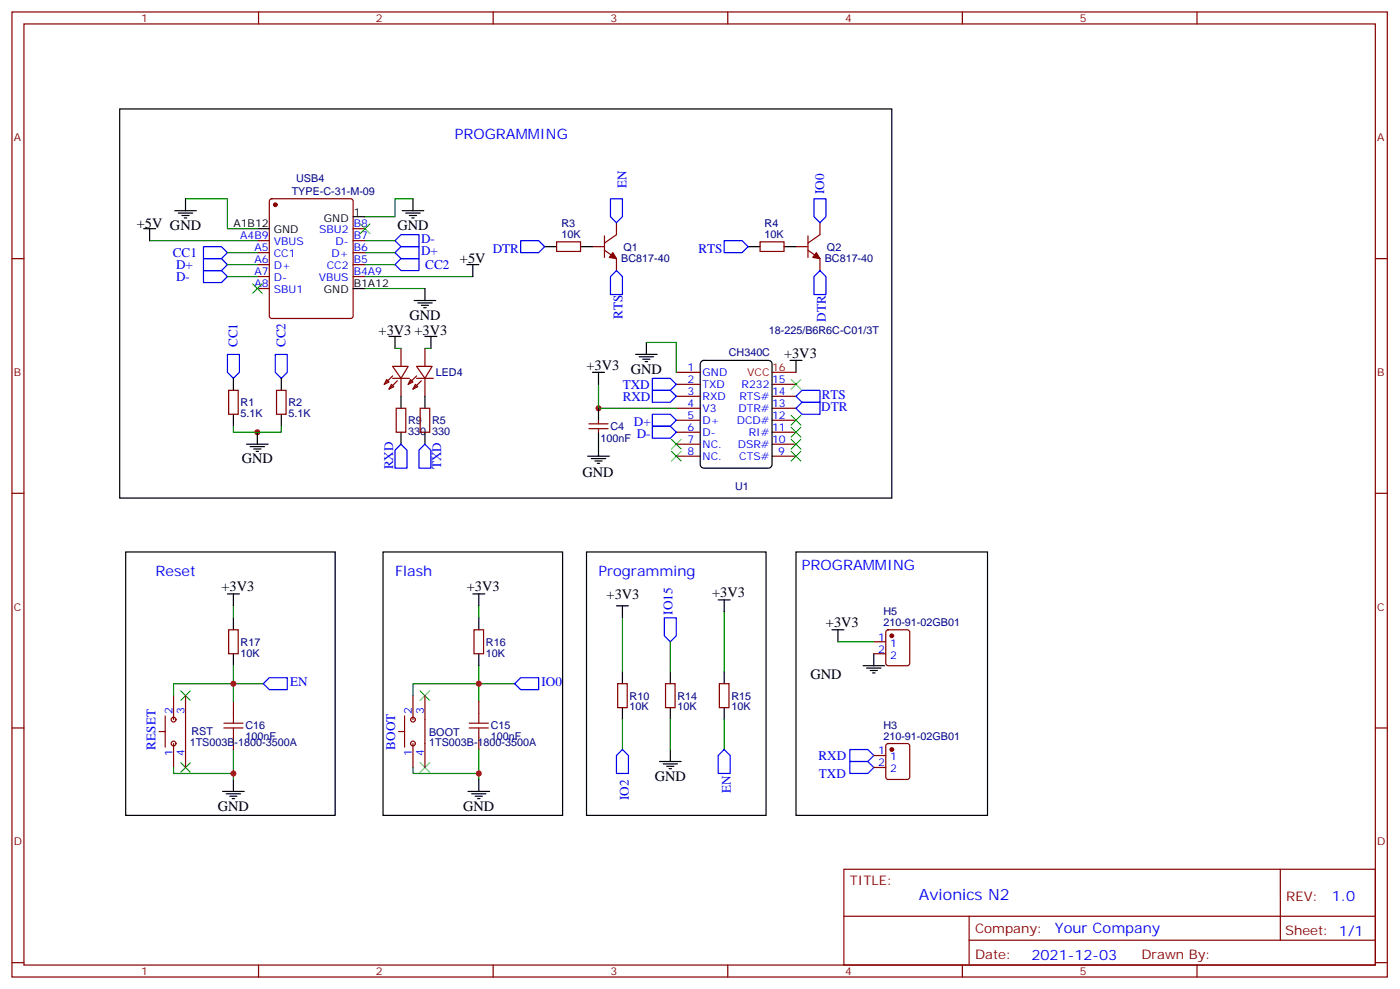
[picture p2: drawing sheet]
<svg xmlns="http://www.w3.org/2000/svg" width="413mm" height="291mm" viewBox="0 0 413 291" stroke-linecap="round" stroke-linejoin="round" font-family="sans-serif">
<g fill="none" stroke="#870000" stroke-width=".35">
<path d="M3.5 3.5h405.4v284.4h-405.4zM7.1 7.1h398.2v277.2h-398.2zM76.2 3.5v3.6M145.3 3.5v3.6M214.5 3.5v3.6M283.6 3.5v3.6M352.8 3.5v3.6M3.5 76.2h3.6M405.3 76.2h3.6M3.5 145.3h3.6M405.3 145.3h3.6M67.4 185.6h2.8v7h-2.8z"/>
<path d="M139.7 185.6h2.8v7h-2.8zM257.5 189.1h3.6M257.5 192.6h3.6M261.3 185.8l.5-.2h5.6l.7 .4v9.4l-.5 .7h-5.8l-.7-.4v-9.4zM3.5 214.5h3.6M46.9 215.5h1.8M48.7 211v9.1M51.2 205v7M51.2 219.1v7M54.7 205v21.1M68.8 206.7v3.6M68.8 217.3v3.5"/>
<path d="M117.5 215.5h1.7M119.2 211v9.1M121.7 205v7M121.7 219.1v7M125.2 205v21.1M141.1 206.7v3.6M141.1 217.3v3.5M182 201.4h2.9v7.1h-2.9zM196.1 201.4h2.9v7.1h-2.9zM212 201.4h2.8v7.1h-2.8zM261.3 219.3l.5-.2h5.6l.7 .4v9.5l-.5 .6-5.8 .1-.7-.5v-9.4zM405.3 214.5h3.6"/>
<path d="M257.5 222.6h3.6M257.5 226.1h3.6M248.7 256.1h156.6v28.2h-156.6zM377.3 256.1v20.9M248.7 270h156.5M285.6 277h119.6M285.6 270v14.1M3.5 283.6h3.6M76.2 284.3v3.6M145.3 284.3v3.6M214.5 284.3v3.6M283.6 284.3v3.6"/>
<path d="M352.8 284.3v3.6M405.3 283.6h3.6"/>
<circle cx="51.2" cy="219.1" r=".71"/>
<circle cx="51.2" cy="212" r=".71"/>
<circle cx="121.7" cy="212" r=".71"/>
<circle cx="121.7" cy="219.1" r=".71"/>
</g>
<path d="M53.3 203.6l2.8 2.8M56.1 203.6l-2.8 2.8M123.8 203.6l2.8 2.8M126.6 203.6l-2.8 2.8M53.3 224.7l2.8 2.8M56.1 224.7l-2.8 2.8M123.8 224.7l2.8 2.8M126.6 224.7l-2.8 2.8" fill="none" stroke="#3c3" stroke-width=".35"/>
<g fill="none" stroke="#008700" stroke-width=".35">
<path d="M68.8 178.5v3.5M141.1 178.5v3.5M68.8 196.1v10.6M141.1 196.1v10.6M183.4 182v15.9M197.6 189.1v8.8M213.4 180.3v17.6M246.9 189.1h10.6M77.6 201.4h-26.4v3.6M151.7 201.4h-30v3.6M183.4 212v8.8M197.6 212v8.8"/>
<path d="M213.4 212v8.8M51.2 226.1v1.8h17.6v1.8M68.8 220.8v7.1M141.1 220.8v7.1h-19.4v-1.8M141.1 227.9v1.8"/>
</g>
<path d="M66 213.1h5.6M66 214.5h5.6M68.8 210.3v2.8M68.8 214.5v2.8M138.3 213.1h5.6M138.3 214.5h5.6M141.1 210.3v2.8M141.1 214.5v2.8" fill="none" stroke="#a10000" stroke-width=".35"/>
<g fill="none" stroke="#000" stroke-width=".35">
<path d="M37 162.6h61.8v77.6h-61.8zM67 175h3.6M68.8 175v3.5M112.9 162.6h52.9v77.6h-52.9zM139.3 175h3.6M141.1 175v3.5M172.9 162.6h52.9v77.6h-52.9zM181.7 178.5h3.5M183.4 178.5v3.5M211.7 176.7h3.5M213.4 176.7v3.6M234.6 162.6h56.4v77.6h-56.4z"/>
<path d="M68.8 182v3.6M68.8 192.6v3.5M141.1 182v3.6M141.1 192.6v3.5M183.4 197.9v3.5M197.6 197.9v3.5M213.4 197.9v3.5M245.2 185.6h3.5M246.9 185.6v3.5M254.4 196.1h6.3M255.4 196.9h4.2M256.5 197.6h2.1"/>
<path d="M257.2 198.3h.7M257.5 192.6v3.5M183.4 208.5v3.5M197.6 208.5v3.5M213.4 208.5v3.5M65.6 233.2h6.4M66.7 233.9h4.2M67.7 234.6h2.1M68.4 235.3h.7M68.8 229.7v3.5M137.9 233.2h6.4M139 233.9h4.2"/>
<path d="M140.1 234.6h2.1M140.8 235.3h.7M141.1 229.7v3.5M194.4 224.4h6.3M195.4 225.1h4.3M196.5 225.8h2.1M197.2 226.5h.7M197.6 220.8v3.6"/>
</g>
<path d="M153.5 199.7h5.2v3.5h-5.2l-1.8-1.8zM195.8 182h3.5v5.3l-1.7 1.8-1.8-1.8zM77.6 201.4l1.8-1.7h5.3v3.5h-5.3zM183.4 220.8l1.8 1.8v5.3h-3.5v-5.3zM213.4 220.8l1.8 1.8v5.3h-3.5v-5.3zM250.5 224.4h5.3l1.7 1.7-1.7 1.8h-5.3zM250.5 220.8h5.3l1.7 1.8-1.7 1.8h-5.3z" fill="none" stroke="#00f" stroke-width=".35"/>
<g fill="#870000" stroke="#870000" stroke-width=".35">
<circle cx="262.8" cy="220.8" r=".53"/>
<circle cx="262.8" cy="187.3" r=".53"/>
</g>
<g fill="#c00">
<circle cx="68.8" cy="227.9" r=".88"/>
<circle cx="141.1" cy="227.9" r=".88"/>
<circle cx="141.1" cy="201.4" r=".88"/>
<circle cx="68.8" cy="201.4" r=".88"/>
<circle cx="75.8" cy="127.4" r=".88"/>
<circle cx="176.4" cy="120.3" r=".88"/>
</g>
<path d="M227.5 109.7h7.1" fill="none" stroke="#f00" stroke-width=".35"/>
<g fill="none" stroke="#870000" stroke-width=".35">
<path d="M79.6 58.8l.5-.2h23.3l.5 .2 .2 .5v33.8l-.3 .5-.4 .2h-23.3l-.5-.2-.2-.5v-33.8zM75.8 70.9h3.6M75.8 74.4h3.6M75.8 78h3.6M104.1 70.9h3.5M104.1 74.4h3.5M104.1 78h3.5M104.1 67.4h3.5M164 71.3h7.1v2.8h-7.1zM174.6 72.7h3.6M178.2 73.7l3.5 2.5v3.5M178.2 69.5v6.3"/>
<path d="M181.7 65.6v3.5l-3.5 2.5M224 71.3h7.1v2.8h-7.1zM234.6 72.7h3.5M238.1 73.7l3.6 2.5v3.5M238.1 69.5v6.3M241.7 65.6v3.5l-3.6 2.5M75.8 81.5h3.6M75.8 85h3.6M104.1 81.5h3.5M67.4 115h2.8v7.1h-2.8zM81.5 115h2.8v7.1h-2.8zM113.9 111.8l.8 .7-1.5 .7z"/>
<path d="M115.4 113.2l.7 .7-1.4 .8zM115.7 108h4.6l-2.1 3.5zM115.7 110.8l-2.5 2.4M115.7 111.5h4.9M117.1 112.2l-2.4 2.5M118.2 102.7v5.3M118.2 111.5v5.3M121 111.8l.7 .7-1.4 .7zM122.4 113.2l.7 .7-1.4 .8zM122.8 108h4.6l-2.2 3.5zM122.8 111.5h4.9M122.8 110.8l-2.5 2.4"/>
<path d="M124.2 112.2l-2.5 2.5M125.2 102.7v5.3M125.2 111.5v5.3M199.3 113.2h7.1M199.3 116.8h7.1M199.3 109.7h7.1M227.5 113.2h7.1M227.5 116.8h7.1M116.8 120.3h2.8v7.1h-2.8zM123.8 120.3h2.8v7.1h-2.8zM173.6 126.3h5.6M173.6 124.9h5.6"/>
<path d="M176.4 123.8v1.1M176.4 126.3v1.1M199.3 120.3h7.1M199.3 123.8h7.1M199.3 127.4h7.1M199.3 130.9h7.1M199.3 134.4h7.1M227.5 120.3h7.1M227.5 123.8h7.1M227.5 127.4h7.1M227.5 130.9h7.1M227.5 134.4h7.1"/>
</g>
<g fill="none" stroke="#000" stroke-width=".35">
<path d="M35.3 32.1h227.5v114.7h-227.5zM54.7 58.6v3.5M121.7 58.6v3.5M42.3 67.4h3.6M44.1 67.4v3.5M51.5 62.1h6.4M52.6 62.8h4.2M53.6 63.5h2.1M54.3 64.2h.7M75.8 67.4h3.6M104.1 63.9h3.5M118.5 62.1h6.4"/>
<path d="M119.6 62.8h4.2M120.6 63.5h2.2M121.4 64.2h.7M137.6 78h3.5M139.3 78v3.5M160.5 72.7h3.5M171.1 72.7h3.5M220.5 72.7h3.5M231.1 72.7h3.5M104.1 85h3.5M114.7 99.1h3.5M116.4 99.1v3.6"/>
<path d="M122.1 88.5h6.3M123.1 89.3h4.3M124.2 90h2.1M124.9 90.7h.7M125.2 85v3.5M125.2 99.1h3.6M127 99.1v3.6M68.8 111.5v3.5M82.9 111.5v3.5M118.2 116.8v3.5M125.2 116.8v3.5M174.6 109.7h3.6"/>
<path d="M176.4 109.7v3.5M187.3 104.4h6.4M188.4 105.1h4.2M189.4 105.8h2.2M190.1 106.5h.8M190.5 100.9v3.5M206.6 106.6l.8-.4h19.1l.8 .4 .2 .6v29.7l-.4 .8-.6 .2h-19.1l-.8-.4-.2-.6v-29.7zM232.8 106.2h3.6M234.6 106.2v3.5M68.8 122.1v3.5M72.7 130.9h6.3M73.7 131.6h4.3"/>
<path d="M74.8 132.3h2.1M75.5 133h.7M75.8 127.4v3.5M82.9 122.1v3.5M118.2 127.4v3.5M125.2 127.4v3.5M173.2 134.4h6.4M174.3 135.1h4.2M175.3 135.8h2.1M176 136.5h.7M176.4 120.3v3.5M176.4 127.4v7"/>
</g>
<g fill="#870000" stroke="#870000" stroke-width=".35">
<path d="M180.6 74.4l1.1 1.8-2.1-.4z"/>
<path d="M240.6 74.4l1.1 1.8-2.2-.4z"/>
<circle cx="81.1" cy="60.3" r=".53"/>
</g>
<g fill="none" stroke="#3c3" stroke-width=".35">
<path d="M106.2 66l2.8 2.8M109 66l-2.8 2.8M74.4 83.6l2.9 2.8M77.3 83.6l-2.9 2.8M233.2 111.8l2.8 2.9M236 111.8l-2.8 2.9M197.9 129.5l2.8 2.8M197.9 133l2.8 2.8M200.7 129.5l-2.8 2.8M200.7 133l-2.8 2.8M233.2 122.4l2.8 2.8M233.2 125.9l2.8 2.9"/>
<path d="M233.2 129.5l2.8 2.8M233.2 133l2.8 2.8M236 122.4l-2.8 2.8M236 125.9l-2.8 2.9M236 129.5l-2.8 2.8M236 133l-2.8 2.8"/>
</g>
<g fill="none" stroke="#00f" stroke-width=".35">
<path d="M179.9 58.6h3.5v5.3l-1.7 1.7-1.8-1.7zM239.9 58.6h3.5v5.3l-1.7 1.7-1.8-1.7zM60 76.2h5.3l1.7 1.8-1.7 1.7h-5.3zM60 79.7h5.3l1.7 1.8-1.7 1.8h-5.3zM60 72.7h5.3l1.7 1.7-1.7 1.8h-5.3zM116.4 70.9l1.8-1.8h5.3v3.6h-5.3zM116.4 74.4l1.8-1.7h5.3v3.5h-5.3zM116.4 78l1.8-1.8h5.3v3.5h-5.3zM153.5 70.9h5.2l1.8 1.8-1.8 1.7h-5.2zM181.7 79.7l1.7 1.8v5.3h-3.5v-5.3zM213.4 70.9h5.3l1.8 1.8-1.8 1.7h-5.3zM241.7 79.7l1.7 1.8v5.3h-3.5v-5.3z"/>
<path d="M67 104.4h3.6v5.3l-1.8 1.8-1.8-1.8zM81.1 104.4h3.6v5.3l-1.8 1.8-1.8-1.8zM192.3 111.5h5.3l1.7 1.7-1.7 1.8h-5.3zM192.3 115h5.3l1.7 1.8-1.7 1.7h-5.3zM234.6 116.8l1.8-1.8h5.3v3.5h-5.3zM118.2 130.9l1.7 1.7v5.3h-3.5v-5.3zM125.2 130.9l1.8 1.7v5.3h-3.5v-5.3zM192.3 122.1h5.3l1.7 1.7-1.7 1.8h-5.3zM192.3 125.6h5.3l1.7 1.8-1.7 1.7h-5.3zM234.6 120.3l1.8-1.8h5.3v3.6h-5.3z"/>
</g>
<g fill="none" stroke="#008700" stroke-width=".35">
<path d="M54.7 58.6h12.3v8.8h8.8M121.7 58.6h-5.3v5.3h-8.8M44.1 70.9h31.7M67 78h8.8M67 74.4h8.8M107.6 78h8.8M107.6 70.9h8.8M107.6 74.4h8.8M67 81.5h8.8M107.6 85h17.6M107.6 81.5h31.7M116.4 102.7h1.8"/>
<path d="M125.2 102.7h1.8M176.4 113.2v7.1h22.9M190.5 100.9h8.8v8.8M68.8 125.6v1.8h14.1v-1.8"/>
</g>
<text font-size="4.6" fill="#00f" x="270.8" y="265.1">Avionics N2</text>
<g font-size="4.2" fill="#00f">
<text x="134.1" y="40.9">PROGRAMMING</text>
<text x="236.4" y="167.9">PROGRAMMING</text>
<text x="45.9" y="169.7">Reset</text>
<text x="116.4" y="169.7">Flash</text>
<text x="176.4" y="169.7">Programming</text>
<text x="392.5" y="265.4">1.0</text>
<text x="310.9" y="274.9">Your Company</text>
<text x="304" y="282.7">2021-12-03</text>
</g>
<g font-size="4.2">
<text x="40.3" y="67.1">+5V GND</text>
<text x="117.1" y="67.7">GND</text>
<text x="135.6" y="77.6">+5V</text>
<text x="120.6" y="94.2">GND</text>
<text x="111.6" y="98.8">+3V3 +3V3</text>
<text x="231.1" y="105.5">+3V3</text>
<text x="172.9" y="109">+3V3</text>
<text x="185.9" y="110.1">GND</text>
<text x="71.3" y="136.5">GND</text>
<text x="171.7" y="140.5">GND</text>
<text x="65.3" y="174.3">+3V3</text>
<text x="137.6" y="174.3">+3V3</text>
<text x="178.8" y="176.4">+3V3</text>
<text x="209.9" y="176">+3V3</text>
<text x="243.4" y="184.9">+3V3</text>
<text x="238.8" y="200">GND</text>
<text x="193" y="230">GND</text>
<text x="64.2" y="238.8">GND</text>
<text x="136.5" y="238.8">GND</text>
</g>
<g font-size="3.9" fill="#00f">
<text x="184.7" y="55.4" transform="rotate(-90 184.7 55.4)">EN</text>
<text x="242.9" y="57.1" transform="rotate(-90 242.9 57.1)">IO0</text>
<text x="124.1" y="71.7">D-</text>
<text x="50.9" y="75.7">CC1</text>
<text x="124.1" y="75.2">D+</text>
<text x="145.2" y="74.4">DTR</text>
<text x="205.8" y="74.4">RTS</text>
<text x="51.9" y="79.3">D+</text>
<text x="51.9" y="82.8">D-</text>
<text x="125.3" y="79.2">CC2</text>
<text x="183.4" y="94" transform="rotate(-90 183.4 94)">RTS</text>
<text x="243.4" y="94.8" transform="rotate(-90 243.4 94.8)">DTR</text>
<text x="70" y="102.3" transform="rotate(-90 70 102.3)">CC1</text>
<text x="84.2" y="102.3" transform="rotate(-90 84.2 102.3)">CC2</text>
<text x="183.5" y="114.6">TXD</text>
<text x="183.5" y="118.1">RXD</text>
<text x="242.2" y="117.5">RTS</text>
<text x="186.8" y="125.5">D+</text>
<text x="242.1" y="121">DTR</text>
<text x="187.7" y="129.1">D-</text>
<text x="115.9" y="138.3" transform="rotate(-90 115.9 138.3)">RXD</text>
<text x="130" y="138.3" transform="rotate(-90 130 138.3)">TXD</text>
<text x="198.2" y="181.1" transform="rotate(-90 198.2 181.1)">IO15</text>
<text x="85.5" y="202.1">EN</text>
<text x="159.6" y="202.1">IO0</text>
<text x="45.9" y="220.8" transform="rotate(-90 45.9 220.8)">RESET</text>
<text x="116.4" y="220.8" transform="rotate(-90 116.4 220.8)">BOOT</text>
<text x="241.2" y="223.9">RXD</text>
<text x="215.4" y="233.6" transform="rotate(-90 215.4 233.6)">EN</text>
<text x="241.3" y="229.2">TXD</text>
<text x="185.3" y="235.8" transform="rotate(-90 185.3 235.8)">IO2</text>
</g>
<g font-size="3.9" fill="#800">
<text x="250.5" y="260.7">TITLE:</text>
<text x="379.1" y="265.4">REV:</text>
<text x="287.4" y="274.9">Company:</text>
<text x="378.7" y="275.5">Sheet: 1/1</text>
<text x="287.4" y="282.6">Date:</text>
<text x="336.4" y="282.7">Drawn By:</text>
</g>
<g font-size="3.2" fill="#800">
<text x="41.6" y="6.5">1</text>
<text x="110.8" y="6.5">2</text>
<text x="179.9" y="6.5">3</text>
<text x="249.1" y="6.5">4</text>
<text x="318.2" y="6.5">5</text>
<text x="4.1" y="41.6">A</text>
<text x="405.9" y="41.6">A</text>
<text x="4.1" y="110.8">B</text>
<text x="405.9" y="110.8">B</text>
<text x="4.1" y="179.9">C</text>
<text x="405.9" y="179.9">C</text>
<text x="4.1" y="249.1">D</text>
<text x="405.9" y="249.1">D</text>
<text x="41.6" y="287.3">1</text>
<text x="110.8" y="287.3">2</text>
<text x="179.9" y="287.3">3</text>
<text x="249.1" y="287.3">4</text>
<text x="318.2" y="287.3">5</text>
</g>
<g font-size="3.2" fill="#000080">
<text x="87.3" y="53.7">USB4</text>
<text x="86" y="57.5">TYPE-C-31-M-09</text>
<text x="165.5" y="70.2">10K</text>
<text x="165.5" y="67">R3</text>
<text x="225.3" y="70.2">10K</text>
<text x="225.4" y="67">R4</text>
<text x="183.1" y="77.1">BC817-40</text>
<text x="183.7" y="74">Q1</text>
<text x="243.1" y="77.1">BC817-40</text>
<text x="243.7" y="74">Q2</text>
<text x="226.6" y="98.5">18-225/B6R6C-C01/3T</text>
<text x="214.8" y="105">CH340C</text>
<text x="128.4" y="110.9">LED4</text>
<text x="70.9" y="119.7">R1</text>
<text x="85" y="119.7">R2</text>
<text x="70.9" y="122.9">5.1K</text>
<text x="85" y="122.9">5.1K</text>
<text x="120.3" y="125">R9</text>
<text x="127.4" y="125">R5</text>
<text x="120.3" y="128.1">330</text>
<text x="127.4" y="128.1">330</text>
<text x="177" y="130.2">100nF</text>
<text x="179.9" y="126.8">C4</text>
<text x="216.6" y="144.3">U1</text>
<text x="260.4" y="184.5">210-91-02GB01</text>
<text x="260.4" y="181.3">H5</text>
<text x="70.9" y="190.2">R17</text>
<text x="143.2" y="190.2">R16</text>
<text x="70.9" y="193.4">10K</text>
<text x="143.2" y="193.4">10K</text>
<text x="185.6" y="209.3">10K</text>
<text x="185.6" y="206.1">R10</text>
<text x="199.7" y="209.3">10K</text>
<text x="199.7" y="206.1">R14</text>
<text x="215.5" y="209.3">10K</text>
<text x="215.5" y="206.1">R15</text>
<text x="72.3" y="214.9">C16</text>
<text x="144.6" y="214.9">C15</text>
<text x="260.4" y="214.8">H3</text>
<text x="55.9" y="219.8">1TS003B-1800-3500A</text>
<text x="56.4" y="216.7">RST</text>
<text x="72.3" y="218.1">100nF</text>
<text x="126.5" y="219.8">1TS003B-1800-3500A</text>
<text x="126.5" y="216.7">BOOT</text>
<text x="144.6" y="218.1">100nF</text>
<text x="260.4" y="218">210-91-02GB01</text>
</g>
<g font-size="3.2">
<text x="95.5" y="65.3">GND</text>
<text x="104.2" y="63.5">1</text>
<text x="68.8" y="67">A1B12</text>
<text x="80.7" y="68.8">GND</text>
<text x="95.5" y="86.4">GND</text>
<text x="104.2" y="84.7">B1A12</text>
</g>
<g font-size="3.2" fill="#00f">
<text x="70.8" y="70.6">A4B9</text>
<text x="94.1" y="68.8">SBU2</text>
<text x="104.2" y="70.6">B7</text>
<text x="104.2" y="67">B8</text>
<text x="75" y="74.1">A5</text>
<text x="75" y="77.6">A6</text>
<text x="80.7" y="72.3">VBUS</text>
<text x="80.7" y="75.8">CC1</text>
<text x="97.7" y="75.8">D+</text>
<text x="98.9" y="72.3">D-</text>
<text x="104.2" y="77.6">B5</text>
<text x="104.2" y="74.1">B6</text>
<text x="75" y="81.1">A7</text>
<text x="80.7" y="79.4">D+</text>
<text x="80.7" y="82.9">D-</text>
<text x="93.9" y="82.9">VBUS</text>
<text x="96.3" y="79.4">CC2</text>
<text x="104.2" y="81.1">B4A9</text>
<text x="75" y="84.7">A8</text>
<text x="80.7" y="86.4">SBU1</text>
<text x="202.6" y="112.9">2</text>
<text x="202.6" y="109.4">1</text>
<text x="207.1" y="110.8">GND</text>
<text x="227.5" y="112.9">15</text>
<text x="202.6" y="119.9">4</text>
<text x="202.6" y="116.4">3</text>
<text x="207.1" y="117.8">RXD</text>
<text x="207.1" y="114.3">TXD</text>
<text x="217.9" y="117.8">RTS#</text>
<text x="218.6" y="114.3">R232</text>
<text x="227.5" y="116.4">14</text>
<text x="227.5" y="119.9">13</text>
<text x="202.6" y="123.5">5</text>
<text x="207.1" y="124.9">D+</text>
<text x="207.1" y="121.4">V3</text>
<text x="217.1" y="124.9">DCD#</text>
<text x="217.6" y="121.4">DTR#</text>
<text x="227.5" y="123.5">12</text>
<text x="202.6" y="130.5">7</text>
<text x="202.6" y="127">6</text>
<text x="207.1" y="131.9">NC.</text>
<text x="207.1" y="128.4">D-</text>
<text x="217.4" y="131.9">DSR#</text>
<text x="220.7" y="128.4">RI#</text>
<text x="227.5" y="127">11</text>
<text x="227.5" y="130.5">10</text>
<text x="202.6" y="134.1">8</text>
<text x="207.1" y="135.5">NC.</text>
<text x="217.9" y="135.5">CTS#</text>
<text x="229.3" y="134.1">9</text>
<text x="258.9" y="188.7">1</text>
<text x="262.4" y="190.5">1</text>
<text x="258.9" y="192.3">2</text>
<text x="262.4" y="194">2</text>
<text x="50.8" y="210.3" transform="rotate(-90 50.8 210.3)">2</text>
<text x="54.3" y="210.3" transform="rotate(-90 54.3 210.3)">3</text>
<text x="121.4" y="210.3" transform="rotate(-90 121.4 210.3)">2</text>
<text x="124.9" y="210.3" transform="rotate(-90 124.9 210.3)">3</text>
<text x="50.8" y="222.9" transform="rotate(-90 50.8 222.9)">1</text>
<text x="54.3" y="222.9" transform="rotate(-90 54.3 222.9)">4</text>
<text x="121.4" y="222.9" transform="rotate(-90 121.4 222.9)">1</text>
<text x="124.9" y="222.9" transform="rotate(-90 124.9 222.9)">4</text>
<text x="258.9" y="222.2">1</text>
<text x="258.9" y="225.8">2</text>
<text x="262.4" y="224">1</text>
<text x="262.4" y="227.5">2</text>
</g>
<g font-size="3.2" fill="#f00">
<text x="220.2" y="110.8">VCC</text>
<text x="227.5" y="109.4">16</text>
</g>
</svg>
